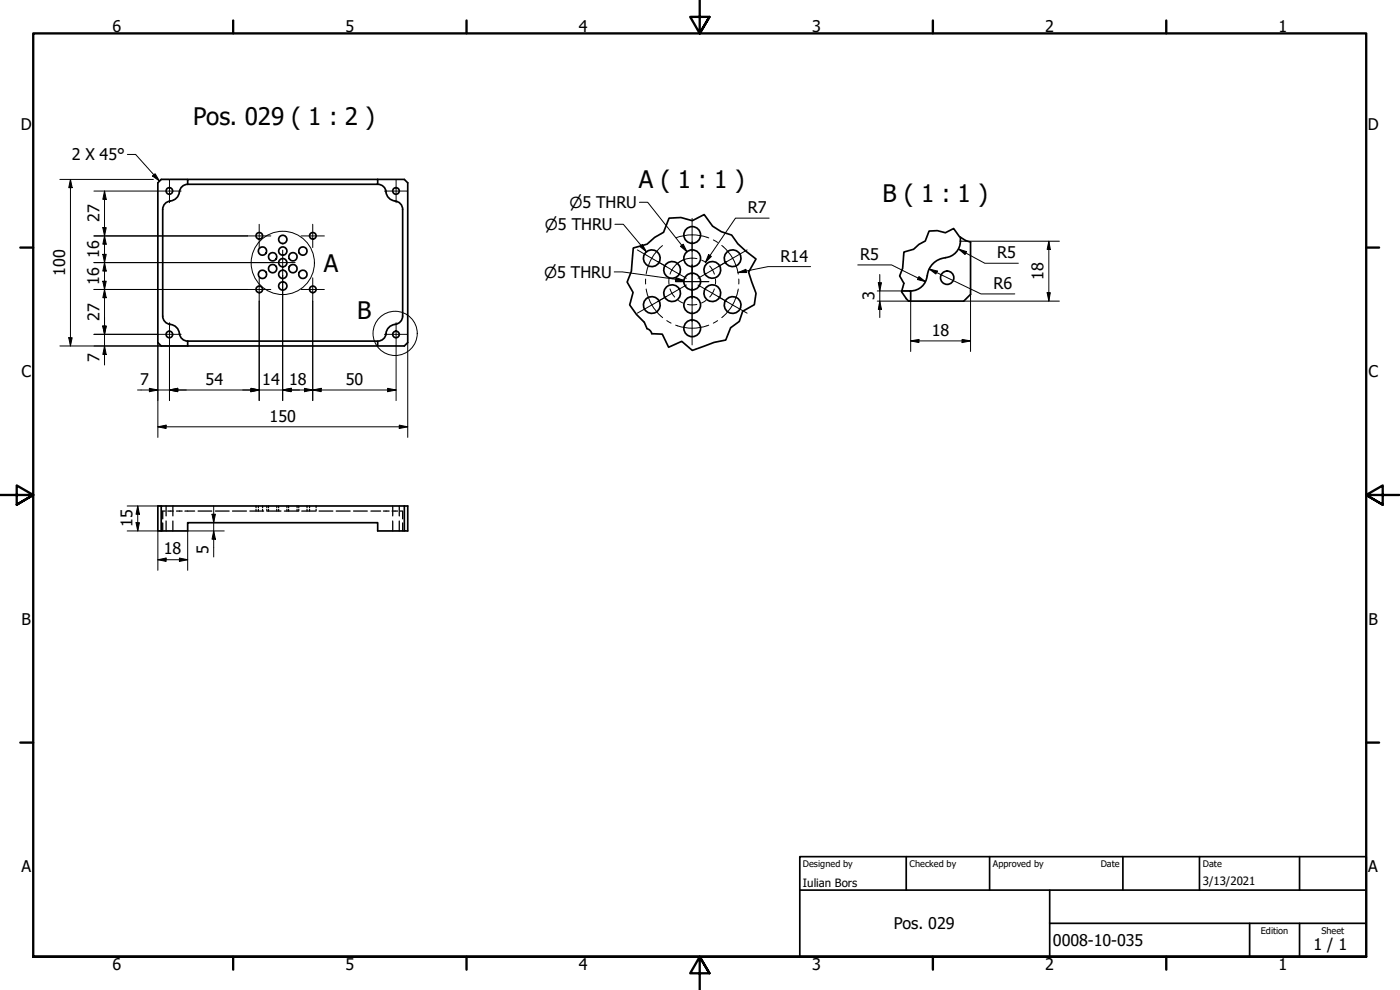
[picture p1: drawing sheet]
<svg xmlns="http://www.w3.org/2000/svg" width="420mm" height="297mm" viewBox="0 0 420 297" stroke-linecap="round" stroke-linejoin="round" font-family="sans-serif">
<!-- layer: Visible (ISO) -->
<g fill="none" stroke="#000" stroke-width=".51">
<path d="M56.3 53.8h-7.9l-1 1v48l1 1h7.9M56.4 55.3a2.75 2.75 0 0 0-2.7 2.9 3.3 3.3 0 0 1-3.1 2.2l-1.3 .9-.5 1.5v32a2.75 2.75 0 0 0 2.9 2.7 3.3 3.3 0 0 1 2.3 3.1l.9 1.3 1.5 .4M113.3 53.8h-57v1.5M113.3 53.8v1.5h-57M113.3 53.8h8l1.1 1v48l-1.1 1h-8M113.4 55.3a2.65 2.65 0 0 1 2.6 2.9 3.3 3.3 0 0 0 3.1 2.2l1.2 .9 .5 1.5v32.1a2.75 2.75 0 0 1-2.8 2.6 3.2 3.2 0 0 0-2.2 3.1l-.9 1.3-1.5 .4M283.7 77.4a6 6 0 0 0-5.4 5.4M288.2 72.3a5 5 0 0 1-4.5 5M288.2 71.2v1.2M291.3 72.6v15.7l-2.1 2h-15.9M194.2 98.6l1 .7 .4 .8M270.6 87.3h2.7v3h-.6"/>
<path d="M278.2 82.8a5 5 0 0 1-4.9 4.5M56.3 102.3h57v1.5h-57M56.3 102.3v1.5M48.4 151.8h-1v7.5h1M121.3 151.8h1.1v7.5h-1.1zM121.3 151.8h-72.9v7.5h7.9v-2.5h57v2.5h8"/>
<circle cx="50.8" cy="57.3" r=".98"/>
<circle cx="118.8" cy="57.3" r=".98"/>
<circle cx="77.8" cy="70.8" r=".98"/>
<circle cx="78.8" cy="75.3" r="1.24"/>
<circle cx="81.8" cy="77" r="1.24"/>
<circle cx="84.9" cy="71.8" r="1.24"/>
<circle cx="84.9" cy="78.8" r="1.24"/>
<circle cx="84.9" cy="75.3" r="1.24"/>
<circle cx="87.9" cy="77" r="1.24"/>
<circle cx="90.9" cy="75.3" r="1.24"/>
<circle cx="93.9" cy="70.8" r=".98"/>
<circle cx="195.6" cy="77.5" r="2.51"/>
<circle cx="207.7" cy="70.5" r="2.51"/>
<circle cx="207.7" cy="77.5" r="2.51"/>
<circle cx="219.9" cy="77.5" r="2.51"/>
<circle cx="77.8" cy="86.8" r=".98"/>
<circle cx="78.8" cy="82.3" r="1.24"/>
<circle cx="81.8" cy="80.6" r="1.24"/>
<circle cx="84.9" cy="82.3" r="1.24"/>
<circle cx="84.9" cy="85.8" r="1.24"/>
<circle cx="87.9" cy="80.6" r="1.24"/>
<circle cx="90.9" cy="82.3" r="1.24"/>
<circle cx="93.9" cy="86.8" r=".98"/>
<circle cx="195.6" cy="91.5" r="2.51"/>
<circle cx="201.7" cy="88" r="2.51"/>
<circle cx="201.7" cy="81" r="2.51"/>
<circle cx="207.7" cy="91.5" r="2.51"/>
<circle cx="207.7" cy="98.5" r="2.51"/>
<circle cx="207.7" cy="84.5" r="2.51"/>
<circle cx="213.8" cy="88" r="2.51"/>
<circle cx="213.8" cy="81" r="2.51"/>
<circle cx="219.9" cy="91.5" r="2.51"/>
<circle cx="284.3" cy="83.3" r="2"/>
<circle cx="50.8" cy="100.3" r=".98"/>
<circle cx="118.8" cy="100.3" r=".98"/>
</g>
<!-- layer: Hidden (ISO) -->
<g fill="none" stroke="#000" stroke-width=".38">
<path d="M48.8 156.9v2.4M49.6 153.3h-.8v2.4M49.8 151.8v3M49.8 156.3v3M50.4 153.3h1.6M51.9 151.8v3M51.9 156.3v3M53 153.3h1.7M55.5 153.3h2.9M59.4 153.3h4.2M64.6 153.3h4.2M69.8 153.3h4.2"/>
<path d="M75 153.3h4.1M76.8 151.8v.5M76.8 152.8v.5M77.5 151.8v.5M77.5 152.8v.5M78.8 151.8v.5M78.8 152.8v.5M80.1 151.8v.5M80.1 152.8v.5M80.2 153.3h4.1M80.6 151.8v.5M80.6 152.8v.5"/>
<path d="M83.1 151.8v.5M83.1 152.8v.5M83.6 151.8v.5M83.6 152.8v.5M85.3 153.3h4.2M86.1 151.8v.5M86.1 152.8v.5M86.6 151.8v.5M86.6 152.8v.5M89.2 151.8v.5M89.2 152.8v.5M89.7 151.8v.5"/>
<path d="M89.7 152.8v.5M90.6 153.3h4.1M92.1 151.8v.5M92.1 152.8v.5M92.9 151.8v.5M92.9 152.8v.5M94.9 151.8v.5M94.9 152.8v.5M95.8 153.3h4.1M100.9 153.3h4.2M106.1 153.3h4.1M111.3 153.3h2.9"/>
<path d="M115.1 153.3h1.7M117.7 153.3h1.6M117.9 151.8v3M117.9 156.3v3M119.8 151.8v3M119.8 156.3v3M120.1 153.3h.7v2.4M120.8 156.9v2.4"/>
</g>
<!-- layer: Break Line (ISO) -->
<path d="M291.3 72.6a7.3 7.3 0 0 1-5.1-4l-2.5 1.2-2.4-.6-2.5 .1-1.1 3-1.9 1-1.6 1.5-2.9 .8-.4 4.9-.9 2.3 1.3 2.2-.7 2.6 2.1 2.7M194.2 98.6l-.8-1.9-2.4-2.4-2-2.8 1-3.8-1.8-3.1 1.3-3.2 .6-7 4.1-1.1 2.3-2.1 2.6-1.5 1.7-4.2 3.5-.2 3.5 .9 3.5-1.8 2.6 3.5 2.6 1.6 3.1 1 1.8 2.6 2.4 2.3 3.1 2.3-2.2 3.9 2.2 6.4-.5 3.4-3.5 2-1 3-2.6 1.9-1.5 3.7-3.5 .7-6.5 2.4-3.2-2.7-3.9 1.8-1.9-3.9-3.2-.2" fill="none" stroke="#000" stroke-width=".51"/>
<!-- layer: Detail Boundary (ISO) -->
<g fill="none" stroke="#000" stroke-width=".3">
<circle cx="84.9" cy="78.9" r="9.5"/>
<circle cx="118.6" cy="100" r="6.6"/>
</g>
<!-- layer: Border (ISO) -->
<g fill="none" stroke="#000" stroke-width=".7">
<path d="M70 6.1v3.9M140 6.1v3.9M210 0v10l-2.9-4.9h5.8l-2.9 4.9 2.9-4.9M280 6.1v3.9M350 6.1v3.9M6.1 74.3h3.9M410 74.3h3.9M0 148.5h10l-5-2.8v5.7l5-2.9-5 2.9M420 148.5h-10l5-2.8v5.7l-5-2.9 5 2.9M6.1 222.8h3.9M410 222.8h3.9M10 287.1v-277.1h400v277.1h-400h400"/>
<path d="M70 287.1v3.8M140 287.1v3.8M212.9 292l-2.9-4.9 2.9 4.9h-5.8l2.9-4.9v9.9M280 287.1v3.8M350 287.1v3.8"/>
</g>
<!-- layer: Title (ISO) -->
<path d="M240 257h170v30.1h-170zM272 257v10.1M297 257v10.1M337 257v10.1M360 257v10.1M390 257v10.1M240 267.1h170M315 277h95M315 267.1v20M375 277v10.1M390 277v10.1" fill="none" stroke="#000" stroke-width=".51"/>
<!-- layer: Center Mark (ISO) -->
<g fill="none" stroke="#000" stroke-width=".3">
<path d="M47.4 57.3h7M50.9 53.8v7M115.4 57.3h7M118.9 53.8v7M74.3 70.8h7M77.8 67.3v7M81.1 78.8h7.5M84.8 75v7.6M90.4 70.8h6.9M93.9 67.3v7M191.3 75l8.7 5M197.4 78.5l8.6 5"/>
<path d="M207.7 79.5v10M207.7 72.5v10M207.7 65.5v10M218.1 78.5l-8.6 5M224.2 75l-8.7 5M50.9 96.8v7M74.3 86.9h7M77.8 83.4v6.9M90.4 86.9h6.9M93.9 83.4v6.9M118.9 96.8v7M200 89l-8.7 5"/>
<path d="M202.8 84.5h9.9M206 85.5l-8.6 5M207.7 86.5v10M207.7 93.5v10M209.5 85.5l8.6 5M215.5 89l8.7 5M47.4 100.3h7M115.4 100.3h7"/>
</g>
<!-- layer: Centerline (ISO) -->
<g fill="none" stroke="#000" stroke-width=".3">
<path d="M198.8 73.7a14 14 0 0 0-4.9 8.5M202.8 71.4a14 14 0 0 1 9.9 0M205.4 77.8a7 7 0 0 0-4.3 4.5M209.1 77.6a7 7 0 0 0-6 1.6M210.6 78.1l1.3 .7M213 79.8l1.4 2.5M214.1 72l1.3 .7M216.6 73.6a14 14 0 0 1 5 8.6M193.8 83.7v1.5M193.9 86.7a14 14 0 0 0 5 8.6M200.1 96.2l1.3 .8M200.8 83.7v1.5"/>
<path d="M201.1 86.7l1.4 2.4M202.8 97.6a14 14 0 0 0 9.9 0M203.6 90.1l1.3 .8M206.3 91.3h2.8M211.9 90.1l-1.3 .8M214.4 86.7l-1.4 2.4M214.7 83.7v1.5M215.4 96.2l-1.3 .8M221.6 86.7a14 14 0 0 1-5 8.6M221.7 83.7v1.5"/>
</g>
<!-- layer: Dimension (ISO) -->
<g fill="none" stroke="#000" stroke-width=".3">
<path d="M18 53.8h28M21.1 53.8l.6 2.5h-1.1zM21.1 53.8v50M28.2 57.3h19.2M31.4 57.3l.5 2.5h-1zM31.4 57.3v52.2M48.3 53.8h2.4M50.9 53.8h5.4M28.2 78.8h52.9M28.2 70.8h46.1M30.9 76.3h1l-.5 2.5zM30.9 68.3h1l-.5 2.5z"/>
<path d="M31.4 78.8l.5 2.5h-1zM31.4 70.8l.5 2.5h-1zM212.7 76.4l.8 .5-1.8 1.8zM230.8 65.5h-10.1l-9 13.2M243.3 80h-12.8l-9 1.8M257.4 79.5h10.2l10.1 5M287.7 74.7l2.4 .8-.5 .9zM287.7 74.7l7.8 4.3h10.1M288.2 72.4h29.7M314.8 72.4l.4 2.5h-.9zM314.8 72.4v17.9M28.2 86.9h46.1"/>
<path d="M30.9 97.8h1l-.5 2.5zM30.9 84.4h1l-.5 2.5zM31.4 86.9l.5 2.4h-1zM77.8 90.3v29.9M84.8 82.6v37.6M93.9 90.3v29.9M221.5 81.8l2.3-1 .2 1zM263.3 87.3h10M263.3 90.3h10v15.2M263.6 84.8h.9l-.5 2.5zM264 90.3l.5 2.5h-.9zM264 82.3v13"/>
<path d="M275.8 83l1.9 1.5-2.4-.6zM278.8 80.7l2.5 .6-.4 .9zM278.8 80.7l15.6 7.5h10.1M289.2 90.3h28.7M291.3 88.3v17.2M314.3 87.8h.9l-.4 2.5zM18 103.8h32.7M20.6 101.3h1.1l-.6 2.5zM28.2 100.3h19.2M31.4 103.8l.5 2.5h-1zM41.3 117h77.6M44.8 116.5l2.6 .5-2.6 .5z"/>
<path d="M47.4 102.8v28.4M50.9 117l2.4-.5v1zM50.9 103.8v16.4M50.9 103.8h5.4M75.3 116.5l2.5 .5-2.5 .5zM84.8 117l2.6-.5v1zM91.4 116.5l2.5 .5-2.5 .5zM93.9 117l2.5-.5v1zM116.3 116.5l2.6 .5-2.6 .5zM118.9 103.8v16.4M122.4 102.8v28.4M273.3 102.3l2.5-.5v1z"/>
<path d="M273.3 102.3h18M288.7 101.8l2.6 .5-2.6 .5zM47.4 128.1l2.4-.5v1zM47.4 128.1h75M119.8 127.6l2.6 .5-2.6 .5zM38.2 151.8h10.2M38.2 159.3h10.2M40.8 156.8h1l-.5 2.5zM41.3 151.8l.5 2.5h-1zM41.3 151.8v7.5M47.4 159.3v11.8M63.6 154.3h1l-.5 2.5z"/>
<path d="M64.1 159.3l.5 2.5h-1zM64.1 151.8v15.3M67.3 159.3h-11v11.8M47.4 167.9l2.4-.5v1.1zM47.4 167.9h8.9M53.8 167.4l2.5 .5-2.5 .6z"/>
</g>
<g fill="#000">
<path d="M21.1 53.8l.6 2.5h-1.1z" fill-rule="evenodd"/>
<path d="M31.4 57.3l.5 2.5h-1z" fill-rule="evenodd"/>
<path d="M30.9 76.3h1l-.5 2.5z" fill-rule="evenodd"/>
<path d="M30.9 68.3h1l-.5 2.5z" fill-rule="evenodd"/>
<path d="M31.4 70.8l.5 2.5h-1z" fill-rule="evenodd"/>
<path d="M212.7 76.4l.8 .5-1.8 1.8z" fill-rule="evenodd"/>
<path d="M287.7 74.7l2.4 .8-.5 .9z" fill-rule="evenodd"/>
<path d="M314.8 72.4l.4 2.5h-.9z" fill-rule="evenodd"/>
<path d="M30.9 97.8h1l-.5 2.5z" fill-rule="evenodd"/>
<path d="M30.9 97.8h1l-.5 2.5z" fill-rule="evenodd"/>
<path d="M30.9 84.4h1l-.5 2.5z" fill-rule="evenodd"/>
<path d="M31.4 86.9l.5 2.4h-1z" fill-rule="evenodd"/>
<path d="M31.4 78.8l.5 2.5h-1z" fill-rule="evenodd"/>
<path d="M221.5 81.8l2.3-1 .2 1z" fill-rule="evenodd"/>
<path d="M263.6 84.8h.9l-.5 2.5z" fill-rule="evenodd"/>
<path d="M264 90.3l.5 2.5h-.9z" fill-rule="evenodd"/>
<path d="M275.8 83l1.9 1.5-2.4-.6z" fill-rule="evenodd"/>
<path d="M278.8 80.7l2.5 .6-.4 .9z" fill-rule="evenodd"/>
<path d="M314.3 87.8h.9l-.4 2.5z" fill-rule="evenodd"/>
<path d="M20.6 101.3h1.1l-.6 2.5z" fill-rule="evenodd"/>
<path d="M31.4 103.8l.5 2.5h-1z" fill-rule="evenodd"/>
<path d="M44.8 116.5l2.6 .5-2.6 .5z" fill-rule="evenodd"/>
<path d="M50.9 117l2.4-.5v1z" fill-rule="evenodd"/>
<path d="M50.9 117l2.4-.5v1z" fill-rule="evenodd"/>
<path d="M75.3 116.5l2.5 .5-2.5 .5z" fill-rule="evenodd"/>
<path d="M75.3 116.5l2.5 .5-2.5 .5z" fill-rule="evenodd"/>
<path d="M84.8 117l2.6-.5v1z" fill-rule="evenodd"/>
<path d="M84.8 117l2.6-.5v1z" fill-rule="evenodd"/>
<path d="M91.4 116.5l2.5 .5-2.5 .5z" fill-rule="evenodd"/>
<path d="M93.9 117l2.5-.5v1z" fill-rule="evenodd"/>
<path d="M116.3 116.5l2.6 .5-2.6 .5z" fill-rule="evenodd"/>
<path d="M273.3 102.3l2.5-.5v1z" fill-rule="evenodd"/>
<path d="M288.7 101.8l2.6 .5-2.6 .5z" fill-rule="evenodd"/>
<path d="M47.4 128.1l2.4-.5v1z" fill-rule="evenodd"/>
<path d="M119.8 127.6l2.6 .5-2.6 .5z" fill-rule="evenodd"/>
<path d="M40.8 156.8h1l-.5 2.5z" fill-rule="evenodd"/>
<path d="M41.3 151.8l.5 2.5h-1z" fill-rule="evenodd"/>
<path d="M63.6 154.3h1l-.5 2.5z" fill-rule="evenodd"/>
<path d="M47.4 167.9l2.4-.5v1.1z" fill-rule="evenodd"/>
<path d="M53.8 167.4l2.5 .5-2.5 .6z" fill-rule="evenodd"/>
<path d="M64.1 159.3l.5 2.5h-1z" fill-rule="evenodd"/>
</g>
<!-- layer: Symbol (ISO) -->
<path d="M38.2 46.3h2.5l7.2 8M45.8 52.8l.7-.7 1.4 2.2zM184.5 67.3h2.6l6.9 8.3M191.9 60.7h2.5l11.8 14.9M192 74l.8-.7 1.2 2.3zM204.2 73.9l.8-.6 1.2 2.3zM184.3 81.6h2.5l18.4 2.5M202.9 83.3l2.3 .8-2.5 .2z" fill="none" stroke="#000" stroke-width=".3"/>
<g fill="#000">
<path d="M45.8 52.8l.7-.7 1.4 2.2z" fill-rule="evenodd"/>
<path d="M192 74l.8-.7 1.2 2.3z" fill-rule="evenodd"/>
<path d="M204.2 73.9l.8-.6 1.2 2.3z" fill-rule="evenodd"/>
<path d="M202.9 83.3l2.3 .8-2.5 .2z" fill-rule="evenodd"/>
</g>
<g font-size="7.2">
<text x="58" y="37.5">Pos. 029 ( 1 : 2 )</text>
<text x="191.8" y="56.4">A ( 1 : 1 )</text>
<text x="264.9" y="60.6">B ( 1 : 1 )</text>
<text x="97.2" y="81.5">A</text>
<text x="107.2" y="95.6">B</text>
</g>
<g font-size="4.8">
<text x="33.7" y="9.6">6</text>
<text x="103.7" y="9.6">5</text>
<text x="173.7" y="9.6">4</text>
<text x="243.7" y="9.6">3</text>
<text x="313.7" y="9.6">2</text>
<text x="383.7" y="9.6">1</text>
<text x="6.2" y="38.9">D</text>
<text x="410.5" y="38.9">D</text>
<text x="21.5" y="48.1">2 X 45°</text>
<text x="224.5" y="63.9">R7</text>
<text x="29.8" y="66.7" transform="rotate(-90 29.8 66.7)">27</text>
<text x="29.8" y="77.5" transform="rotate(-90 29.8 77.5)">16</text>
<text x="258.2" y="77.9">R5</text>
<text x="299.3" y="77.3">R5</text>
<text x="19.6" y="82.8" transform="rotate(-90 19.6 82.8)">100</text>
<text x="234.3" y="78.5">R14</text>
<text x="313.1" y="84" transform="rotate(-90 313.1 84)">18</text>
<text x="29.8" y="85.5" transform="rotate(-90 29.8 85.5)">16</text>
<text x="298.1" y="86.6">R6</text>
<text x="262.4" y="90.2" transform="rotate(-90 262.4 90.2)">3</text>
<text x="29.8" y="96.2" transform="rotate(-90 29.8 96.2)">27</text>
<text x="279.7" y="100.7">18</text>
<text x="6.4" y="113.1">C</text>
<text x="29.8" y="108.8" transform="rotate(-90 29.8 108.8)">7</text>
<text x="410.7" y="113.1">C</text>
<text x="42" y="115.5">7</text>
<text x="61.7" y="115.4">54</text>
<text x="78.7" y="115.5">14</text>
<text x="86.7" y="115.4">18</text>
<text x="103.8" y="115.4">50</text>
<text x="80.9" y="126.5">150</text>
<text x="39.8" y="158.2" transform="rotate(-90 39.8 158.2)">15</text>
<text x="49.2" y="166.4">18</text>
<text x="62.5" y="166.4" transform="rotate(-90 62.5 166.4)">5</text>
<text x="6.4" y="187.4">B</text>
<text x="410.7" y="187.4">B</text>
<text x="6.4" y="261.7">A</text>
<text x="410.7" y="261.7">A</text>
<text x="268.2" y="278.8">Pos. 029</text>
<text x="316" y="283.8">0008-10-035</text>
<text x="394.2" y="285">1 / 1</text>
<text x="33.7" y="290.9">6</text>
<text x="103.7" y="290.9">5</text>
<text x="173.7" y="290.9">4</text>
<text x="243.7" y="290.9">3</text>
<text x="313.7" y="290.9">2</text>
<text x="383.7" y="290.9">1</text>
</g>
<g font-size="4.6">
<text x="170.9" y="62.5">⌀5 THRU</text>
<text x="163.5" y="69">⌀5 THRU</text>
<text x="163.3" y="83.3">⌀5 THRU</text>
</g>
<g font-size="3.4">
<text x="241" y="266">Iulian Bors</text>
<text x="361" y="265.5">3/13/2021</text>
</g>
<g font-size="2.7">
<text x="241" y="260.1">Designed by</text>
<text x="273" y="260.1">Checked by</text>
<text x="298" y="260.1">Approved by</text>
<text x="330.3" y="260">Date</text>
<text x="361" y="260">Date</text>
<text x="378.4" y="280.1">Edition</text>
<text x="396.6" y="280.1">Sheet</text>
</g>
</svg>
